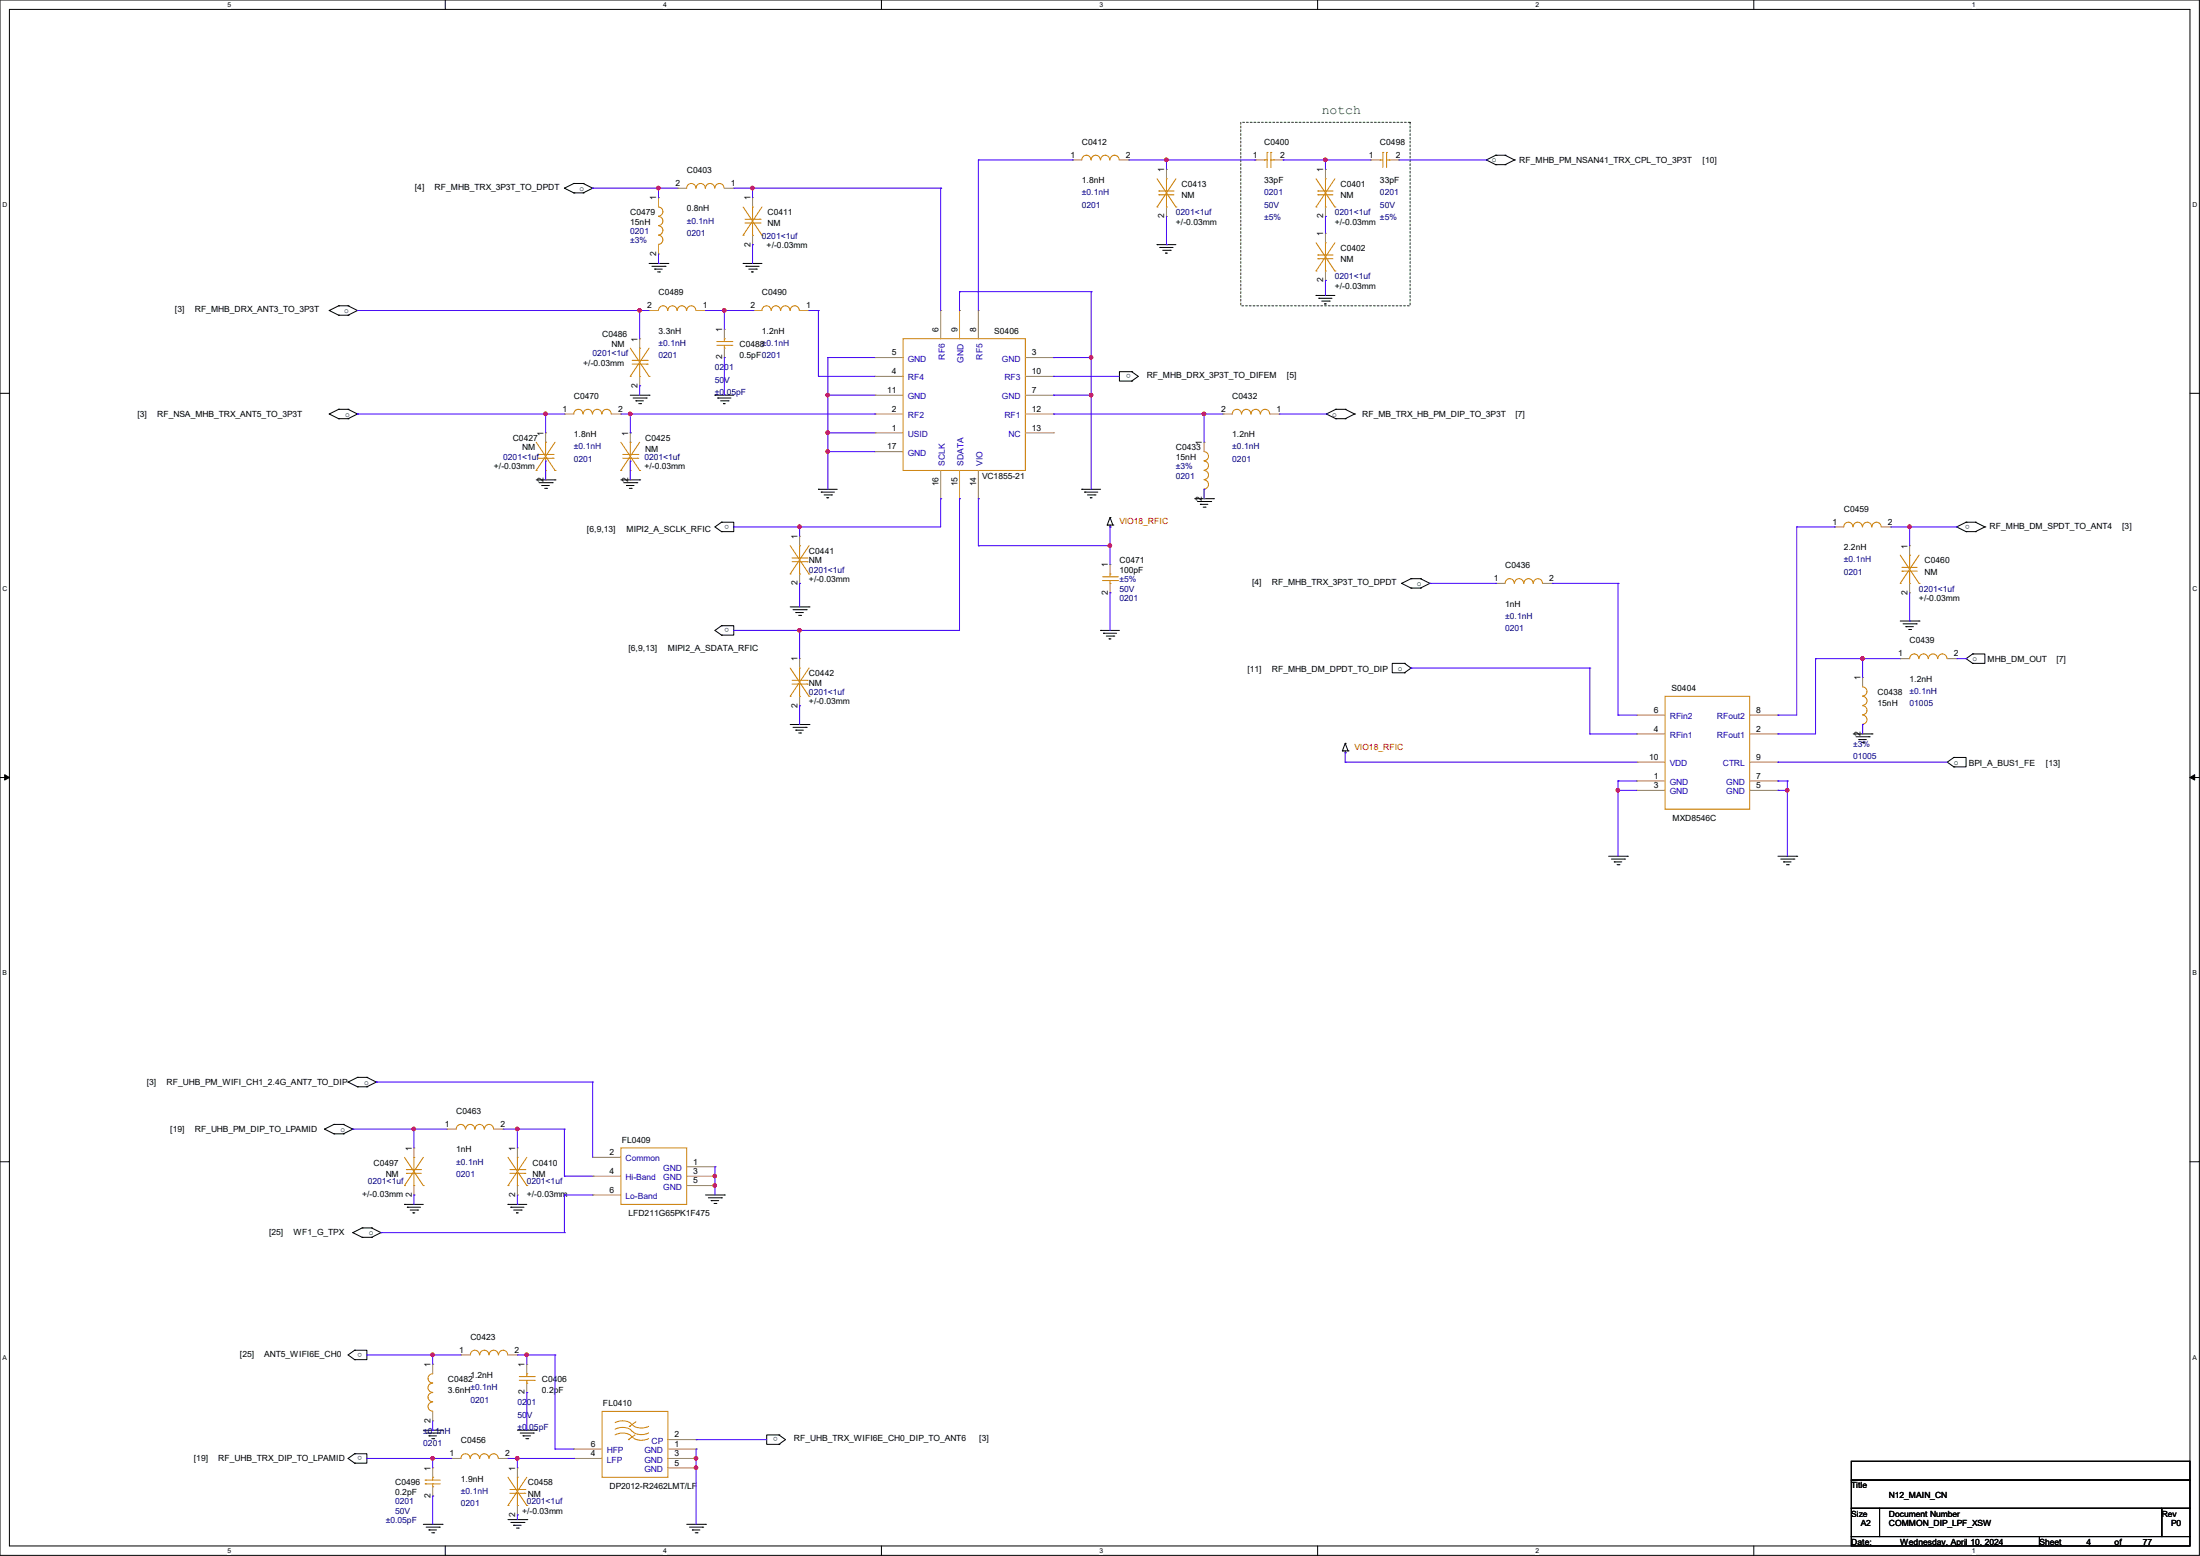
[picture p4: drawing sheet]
<svg xmlns="http://www.w3.org/2000/svg" width="297mm" height="210mm" viewBox="0 0 297 210" stroke-linecap="round" stroke-linejoin="round" font-family="sans-serif">
<path d="M0 0h296.9v209.9h-296.9zM1.3 1.3h294.4v207.4h-294.4z" fill="none" stroke="#000" stroke-width=".14"/>
<g fill="#fff">
<path d="M30.7 .1h.5v1h-.5z"/>
<path d="M30.7 208.8h.5v1h-.5z"/>
</g>
<path d="M60.1 0v1.3M60.1 208.7v1.2" fill="none" stroke="#000" stroke-width=".14"/>
<g fill="#fff">
<path d="M89.5 .1h.5v1h-.5z"/>
<path d="M89.5 208.8h.5v1h-.5z"/>
</g>
<path d="M119 0v1.3M119 208.7v1.2" fill="none" stroke="#000" stroke-width=".14"/>
<g fill="#fff">
<path d="M148.4 .1h.5v1h-.5z"/>
<path d="M148.4 208.8h.5v1h-.5z"/>
</g>
<path d="M177.9 0v1.3M177.9 208.7v1.2" fill="none" stroke="#000" stroke-width=".14"/>
<g fill="#fff">
<path d="M207.3 .1h.5v1h-.5z"/>
<path d="M207.3 208.8h.5v1h-.5z"/>
</g>
<path d="M236.8 0v1.3M236.8 208.7v1.2" fill="none" stroke="#000" stroke-width=".14"/>
<g fill="#fff">
<path d="M266.2 .1h.5v1h-.5z"/>
<path d="M266.2 208.8h.5v1h-.5z"/>
<path d="M.3 27.2h.7v1h-.7z"/>
<path d="M296 27.2h.6v1h-.6z"/>
<path d="M.3 79h.7v1h-.7z"/>
<path d="M296 79h.6v1h-.6z"/>
</g>
<path d="M0 53.1h1.3M295.7 53.1h1.2" fill="none" stroke="#000" stroke-width=".14"/>
<g fill="#fff">
<path d="M.3 130.9h.6v1h-.6z"/>
<path d="M296 130.9h.6v1h-.6z"/>
</g>
<path d="M0 104.9h1.3M295.7 104.9h1.2" fill="none" stroke="#000" stroke-width=".14"/>
<path d="M.6 104.6l.7 .3-.7 .4zM295.7 104.9l.6-.3v.7z" fill="#000" stroke="#000" stroke-width=".14"/>
<g fill="#fff">
<path d="M.3 182.7h.6v1h-.6z"/>
<path d="M296 182.7h.5v1h-.5z"/>
</g>
<g fill="none" stroke="#000" stroke-width=".14">
<path d="M76.2 25.4h.1M76.2 25.4l1.3 .6M77.5 24.8h.1M77.5 26h.1M77.5 24.8h1.2M77.5 24.8l-1.3 .6M77.5 26h1.2M78.7 24.8h.1M78.7 26h.1M78.7 24.8l1.3 .6M80 25.4h.1M80 25.4l-1.3 .6"/>
<path d="M87.6 35.6h2.6M88 35.9h1.8M88.4 36.3h.1M88.4 36.3h1M88.8 36.7h.2M89 36.7h.1M89.8 35.9h.1M90.2 35.6h.1M100.3 35.6h.1M100.3 35.6h2.6M100.7 35.9h.1M100.7 35.9h1.8"/>
<path d="M101.1 36.3h1M101.5 36.7h.1M101.5 36.7h.2M102.1 36.3h.1M156.2 33h.1M156.2 33h2.5M156.6 33.4h.1M156.6 33.4h1.8M157 33.8h1M157.4 34.2h.1M157.4 34.2h.2M158 33.8h.1"/>
<path d="M177.7 39.9h.1M177.7 39.9h2.5M200.7 21.6h.1M200.7 21.6l1.2 .6M201.9 21h.1M201.9 22.2h.1M201.9 21h1.3M201.9 21l-1.2 .6M201.9 22.2h1.3M203.2 21h.1M203.2 22.2h.1M203.2 21l1.3 .6"/>
<path d="M204.5 21.6h.1M204.5 21.6l-1.3 .6M44.4 55.9h.1M44.4 41.9h.1M44.4 55.9l1.3 .6M44.4 41.9l1.3 .6M45.7 55.2h.1M45.7 56.5h.1M45.7 41.3h.1M45.7 42.5h.1M45.7 55.2l-1.3 .7M45.7 55.2h1.3"/>
<path d="M45.7 56.5h1.3M45.7 41.3h1.3M45.7 41.3l-1.3 .6M45.7 42.5h1.3M47 55.2h.1M47 56.5h.1M47 41.3h.1M47 42.5h.1M47 55.2l1.3 .7M47 41.3l1.3 .6M48.3 55.9h.1M48.3 41.9h.1"/>
<path d="M48.3 55.9l-1.3 .6M48.3 41.9l-1.3 .6M85.1 53.3h2.5M85.5 53.7h1.7M85.9 54.1h.1M85.9 54.1h1M86.2 54.5h.3M86.5 54.5h.1M87.2 53.7h.1M87.6 53.3h.1M96.5 53.3h.1M96.5 53.3h2.6"/>
<path d="M96.9 53.7h.1M96.9 53.7h1.8M97.3 54.1h1M97.7 54.5h.1M97.7 54.5h.2M98.3 54.1h.1M152.8 51.4h.1M152.8 50.2h.1M152.8 50.2h-1.7v1.2h1.7M152.8 50.2l.9 .6-.9 .6M178.1 40.3h.1M178.1 40.3h1.7"/>
<path d="M178.4 40.6h1.1M178.8 41h.1M178.8 41h.3M179.1 55.9h.1M179.1 55.9l1.2 .6M179.5 40.6h.1M180.3 55.2h.1M180.3 56.5h.1M180.3 55.2h1.3M180.3 56.5h1.3M180.3 55.2l-1.2 .7M181.6 55.2h.1"/>
<path d="M181.6 56.5h.1M181.6 55.2l1.3 .7M182.9 55.9h.1M182.9 55.9l-1.3 .6M72.4 64.8h2.5M72.8 65.2h1.7M73.2 65.5h.1M73.2 65.5h1M73.5 65.9h.3M73.8 65.9h.1M74.5 65.2h.1M74.9 64.8h.1"/>
<path d="M83.8 64.8h2.6M84.2 65.2h1.8M84.6 65.5h.1M84.6 65.5h1M85 65.9h.2M85.2 65.9h.1M86 65.2h.1M86.4 64.8h.1M97.4 71.8h.1M97.4 70.5h.1M97.4 70.5h1.7v1.3h-1.7M97.4 70.5l-.9 .6 .9 .7"/>
<path d="M110.5 66h.1M110.5 66h2.5M110.9 66.4h.1M110.9 66.4h1.7M111.3 66.8h1M111.6 67.2h.1M111.6 67.2h.3M112.3 66.8h.1M146 66h.1M146 66h2.6M146.4 66.4h.1M146.4 66.4h1.8"/>
<path d="M146.8 66.8h1M147.2 67.2h.1M147.2 67.2h.2M147.8 66.8h.1M149.5 70.9h.1M149.5 70.9h.7M149.9 71.1h.1M149.9 69.8h.1M149.9 70.9v.2M149.9 69.8l-.4 1.1M149.9 69.8l.3 1.1M150.2 70.9h.1"/>
<path d="M161.3 67.3h2.5M161.7 67.7h1.7M162.1 68.1h.1M162.1 68.1h1M162.4 68.5h.3M162.7 68.5h.1M163.4 67.7h.1M163.8 67.3h.1M189.2 78.7h.1M189.2 78.7l1.3 .7M190.5 78.1h.1M190.5 79.4h.1"/>
<path d="M190.5 78.1h1.3M190.5 78.1l-1.3 .6M190.5 79.4h1.3M191.8 78.1h.1M191.8 79.4h.1M191.8 78.1l1.2 .6M193 78.7h.1M193 78.7l-1.2 .7M264.2 71.1h.1M264.2 71.1l1.2 .7M265.4 71.8h.1M265.4 70.5h.1"/>
<path d="M265.4 71.8h1.3M265.4 70.5h1.3M265.4 70.5l-1.2 .6M266.7 71.8h.1M266.7 70.5h.1M266.7 70.5l1.3 .6M268 71.1h.1M268 71.1l-1.3 .7M97.4 85.7h.1M97.4 84.5h.1M97.4 84.5h1.7v1.2h-1.7M97.4 84.5l-.9 .6 .9 .6"/>
<path d="M106.7 97.8h2.5M106.7 81.9h2.5M107.1 98.2h1.7M107.1 82.3h1.7M107.4 98.6h.1M107.4 82.7h.1M107.4 98.6h1.1M107.4 82.7h1.1M107.8 98.9h.3M107.8 83.1h.3M108.1 98.9h.1M108.1 83.1h.1"/>
<path d="M108.8 98.2h.1M108.8 82.3h.1M109.2 97.8h.1M109.2 81.9h.1M148.6 85.1h.1M148.6 85.1h2.5M149 85.5h.1M149 85.5h1.7M149.4 85.9h1M149.7 86.2h.1M149.7 86.2h.3M150.4 85.9h.1"/>
<path d="M189.6 89.5h.1M189.6 90.8h.1M189.6 89.5h-1.6v1.3h1.6M189.6 89.5l.9 .7-.9 .6M250.2 99.1h2.5M250.6 99.4h1.7M251 99.8h.1M251 99.8h1M252.3 99.4h.1M252.7 99.1h.1M256.5 83.8h2.6M256.9 84.2h1.8"/>
<path d="M257.3 84.6h.1M257.3 84.6h1M257.7 85h.2M257.9 85h.1M258.7 84.2h.1M259.1 83.8h.1M266.3 88.3h.1M266.3 89.5h.1M266.3 88.3h1.7v1.2h-1.7M266.3 88.3l-.9 .6 .9 .6M181.2 101.3h.1M181.2 101.3h.8"/>
<path d="M181.6 101.6h.1M181.6 100.3h.1M181.6 101.3v.3M181.6 100.3l-.4 1M181.6 100.3l.4 1M182 101.3h.1M217.2 115.6h2.5M217.6 116h1.7M217.9 116.3h.1M217.9 116.3h1M218.3 116.7h.3M218.6 116.7h.1"/>
<path d="M219.3 116h.1M219.7 115.6h.1M240 115.6h2.6M240.4 116h1.8M240.8 116.3h.1M240.8 116.3h1M241.2 116.7h.2M241.4 116.7h.1M242.2 116h.1M242.6 115.6h.1M251.3 100.2h.3M251.6 100.2h.1"/>
<path d="M263.8 102.2h.1M263.8 103.5h.1M263.8 102.2h1.6v1.3h-1.6M263.8 102.2l-.9 .7 .9 .6M0 156.8h1.3M43.8 152.4h.1M43.8 152.4l1.3 .6M45.1 151.8h.1M45.1 153h.1M45.1 151.8l-1.3 .6M45.1 151.8h1.3M45.1 153h1.3"/>
<path d="M46.4 151.8h.1M46.4 153h.1M46.4 151.8l1.2 .6M47 146h.1M47 146l1.3 .7M47.6 152.4h.1M47.6 152.4l-1.2 .6M48.3 145.4h.1M48.3 146.7h.1M48.3 145.4l-1.3 .6M48.3 145.4h1.2M48.3 146.7h1.2"/>
<path d="M49.5 145.4h.1M49.5 146.7h.1M49.5 145.4l1.3 .6M50.8 146h.1M50.8 146l-1.3 .7M295.7 156.8h1.2M47.6 166.4h.1M47.6 166.4l1.3 .6M48.9 165.7h.1M48.9 167h.1M48.9 165.7l-1.3 .7M48.9 165.7h1.3"/>
<path d="M48.9 167h1.3M50.2 165.7h.1M50.2 167h.1M50.2 165.7l1.2 .7M51.4 166.4h.1M51.4 166.4l-1.2 .6M54.6 162.6h.1M54.6 162.6h2.5M55 162.9h.1M55 162.9h1.8M55.4 163.3h1M55.8 163.7h.1"/>
<path d="M55.8 163.7h.2M56.4 163.3h.1M68.6 162.6h.1M68.6 162.6h2.5M69 162.9h.1M69 162.9h1.7M69.3 163.3h1.1M69.7 163.7h.1M69.7 163.7h.3M70.4 163.3h.1M95.2 161.3h2.6M95.6 161.7h1.8"/>
<path d="M96 162.1h.1M96 162.1h1M96.4 162.4h.2M96.6 162.4h.1M97.4 161.7h.1M97.8 161.3h.1M47.9 183.5h.1M47.9 182.2h.1M47.9 182.2h1.6v1.3h-1.6M47.9 197.5h.1M47.9 196.2h.1M47.9 196.2h1.6v1.3h-1.6"/>
<path d="M47.9 182.2l-.9 .7 .9 .6M47.9 196.2l-.9 .6 .9 .7M57.1 193h2.6M57.5 193.4h1.8M57.9 193.8h.1M57.9 193.8h1M58.3 194.2h.2M58.5 194.2h.1M59.3 193.4h.1M59.7 193h.1M69.8 193h2.6M70.2 193.4h1.8"/>
<path d="M70.6 193.8h.1M70.6 193.8h1M71 194.2h.2M71.2 194.2h.1M72 193.4h.1M72.4 193h.1M105.2 194.9h.1M105.2 193.7h.1M105.2 193.7h-1.7v1.2h1.7M105.2 193.7l.8 .6-.8 .6M249.9 197.2h45.8v2.6h-45.8zM249.9 199.8h45.8v3.8h-45.8z"/>
<path d="M57.1 205.7h2.6M57.5 206.1h1.8M57.9 206.5h.1M57.9 206.5h1M58.3 206.9h.2M58.5 206.9h.1M59.3 206.1h.1M59.7 205.7h.1M68.6 205.1h2.5M69 205.5h1.7M69.3 205.9h.1M69.3 205.9h1.1"/>
<path d="M69.7 206.2h.3M70 206.2h.1M70.7 205.5h.1M71.1 205.1h.1M92.7 205.7h2.5M93.1 206.1h1.8M93.5 206.5h.1M93.5 206.5h1M93.9 206.9h.2M94.1 206.9h.1M94.9 206.1h.1M95.2 205.7h.1"/>
<path d="M249.9 203.6h3.8v3.8h-3.8zM249.9 207.4h25.4v1.3h-25.4zM253.7 203.6h38.1v3.8h-38.1zM275.3 207.4h20.4v1.3h-20.4zM291.8 203.6h3.9v3.8h-3.9z"/>
</g>
<path d="M167.5 16.5h22.9v24.8h-22.9z" fill="none" stroke="#008000" stroke-width=".14" stroke-dasharray=".3 .3"/>
<g fill="none" stroke="#cc8006" stroke-width=".14">
<path d="M88.9 27.9a.61 .61 0 0 1 .6 .7 .61 .61 0 0 1-.6 .6M88.9 29.2a.61 .61 0 0 1 .6 .6 .61 .61 0 0 1-.6 .6M88.9 30.5a.61 .61 0 0 1 .6 .6 .61 .61 0 0 1-.6 .6M88.9 31.7a.61 .61 0 0 1 .6 .7 .61 .61 0 0 1-.6 .6M93.9 25.4a.61 .61 0 0 0-.6-.6 .61 .61 0 0 0-.6 .6M95.2 25.4a.61 .61 0 0 0-.6-.6 .61 .61 0 0 0-.6 .6M96.5 25.4a.61 .61 0 0 0-.6-.6 .61 .61 0 0 0-.7 .6M97.7 25.4a.61 .61 0 0 0-.6-.6 .61 .61 0 0 0-.6 .6M100.3 31.7h.1M100.3 27.9l2.6 3.8M100.6 29.6h2M100.6 30.1h2"/>
<path d="M101.6 27.9h.1M101.6 31.7h.1M101.6 27.9v1.7M101.6 30.1v1.6M102.6 29.6h.1M102.6 30.1h.1M102.9 31.7h.1M102.9 27.9l-2.6 3.8M147.3 21.6a.61 .61 0 0 0-.6-.6 .61 .61 0 0 0-.6 .6M148.5 21.6a.61 .61 0 0 0-.6-.6 .61 .61 0 0 0-.6 .6M149.8 21.6a.61 .61 0 0 0-.6-.6 .61 .61 0 0 0-.6 .6M151.1 21.6a.61 .61 0 0 0-.6-.6 .61 .61 0 0 0-.6 .6"/>
<path d="M156.2 27.9h.1M156.2 24.1l2.5 3.8M156.5 25.8h.1M156.5 26.3h.1M156.5 25.8h2M156.5 26.3h2M157.5 24.1h.1M157.5 27.9h.1M157.5 24.1v1.7M157.5 26.3v1.6M158.7 27.9h.1M158.7 24.1l-2.5 3.8"/>
<path d="M170.7 21.6h.1M170.7 21.6h.4M171.1 20.6h.1M171.1 20.6v2M171.6 20.6h.1M171.6 20.6v2M171.6 21.6h.4M172 21.6h.1M177.7 27.9h.1M177.7 36.6h.1M177.7 24.1l2.5 3.8M177.7 32.8l2.5 3.8"/>
<path d="M177.9 25.8h.1M177.9 26.3h.1M177.9 34.4h.1M177.9 34.9h.1M177.9 25.8h2.1M177.9 26.3h2.1M177.9 34.4h2.1M177.9 34.9h2.1M178.9 24.1h.1M178.9 27.9h.1M178.9 32.8h.1M178.9 36.6h.1"/>
<path d="M178.9 24.1v1.7M178.9 26.3v1.6M178.9 32.8v1.6M178.9 34.9v1.7M180.2 27.9h.1M180.2 36.6h.1M180.2 24.1l-2.5 3.8M180.2 32.8l-2.5 3.8M186.3 21.6h.1M186.3 21.6h.4M186.7 20.6h.1M186.7 20.6v2"/>
<path d="M187.2 20.6h.1M187.2 21.6h.4M187.2 20.6v2M187.6 21.6h.1M72.4 59.7l2.5 3.8M73.7 59.7h.1M73.7 59.7v1.6M74.9 59.7l-2.5 3.8M78.7 55.9a.61 .61 0 0 0-.6-.7 .61 .61 0 0 0-.6 .7M80 55.9a.61 .61 0 0 0-.6-.7 .61 .61 0 0 0-.7 .7M81.2 55.9a.61 .61 0 0 0-.6-.7 .61 .61 0 0 0-.6 .7M82.5 55.9a.61 .61 0 0 0-.6-.7 .61 .61 0 0 0-.6 .7"/>
<path d="M83.8 59.7l2.6 3.8M85.1 50.8h.1M85.1 59.7h.1M85.1 47l2.5 3.8M85.1 59.7v1.6M85.3 48.6h2.1M85.3 49.1h2.1M86.4 47h.1M86.4 50.8h.1M86.4 47v1.6M86.4 49.1v1.7M86.4 59.7l-2.6 3.8"/>
<path d="M87.4 48.6h.1M87.4 49.1h.1M87.6 50.8h.1M87.6 47l-2.5 3.8M90.1 41.9a.61 .61 0 0 0-.6-.6 .61 .61 0 0 0-.6 .6M91.4 41.9a.61 .61 0 0 0-.6-.6 .61 .61 0 0 0-.6 .6M92.7 41.9a.61 .61 0 0 0-.6-.6 .61 .61 0 0 0-.7 .6M93.9 41.9a.61 .61 0 0 0-.6-.6 .61 .61 0 0 0-.6 .6M96.8 46.1h2M96.8 46.6h2M97.8 45.7h.1M97.8 47h.1"/>
<path d="M97.8 45.7v.4M97.8 46.6v.4M98.8 46.1h.1M98.8 46.6h.1M104.1 41.9a.61 .61 0 0 0-.6-.6 .61 .61 0 0 0-.6 .6M105.4 41.9a.61 .61 0 0 0-.6-.6 .61 .61 0 0 0-.7 .6M106.6 41.9a.61 .61 0 0 0-.6-.6 .61 .61 0 0 0-.6 .6M107.9 41.9a.61 .61 0 0 0-.6-.6 .61 .61 0 0 0-.6 .6M121.9 45.7h16.5v17.8h-16.5zM167.6 55.9a.61 .61 0 0 0-.6-.7 .61 .61 0 0 0-.6 .7M168.9 55.9a.61 .61 0 0 0-.6-.7 .61 .61 0 0 0-.7 .7M170.1 55.9a.61 .61 0 0 0-.6-.7 .61 .61 0 0 0-.6 .7"/>
<path d="M171.4 55.9a.61 .61 0 0 0-.6-.7 .61 .61 0 0 0-.6 .7M72.4 63.5h.1M72.6 61.3h2.1M72.6 61.8h2.1M73.7 63.5h.1M73.7 61.8v1.7M74.7 61.3h.1M74.7 61.8h.1M74.9 63.5h.1M83.8 63.5h.1M84.1 61.3h2M84.1 61.8h2"/>
<path d="M85.1 63.5h.1M85.1 61.8v1.7M86.1 61.3h.1M86.1 61.8h.1M86.4 63.5h.1M106.7 77.5h.1M106.7 73.7l2.5 3.8M106.9 75.3h2.1M106.9 75.8h2.1M107.9 73.7h.1M107.9 77.5h.1M107.9 73.7v1.6"/>
<path d="M107.9 75.8v1.7M109 75.3h.1M109 75.8h.1M109.2 77.5h.1M109.2 73.7l-2.5 3.8M148.8 77.9h2.1M148.8 78.4h2.1M149.9 77.5h.1M149.9 78.7h.1M149.9 77.5v.4M149.9 78.4v.3M150.9 77.9h.1"/>
<path d="M150.9 78.4h.1M162.6 61a.61 .61 0 0 1 .6 .6 .61 .61 0 0 1-.6 .6M162.6 62.2a.61 .61 0 0 1 .6 .6 .61 .61 0 0 1-.6 .7M162.6 63.5a.61 .61 0 0 1 .6 .6 .61 .61 0 0 1-.6 .6M162.6 64.8a.61 .61 0 0 1 .6 .6 .61 .61 0 0 1-.6 .6M204.4 78.7a.61 .61 0 0 0-.6-.6 .61 .61 0 0 0-.6 .6M205.7 78.7a.61 .61 0 0 0-.6-.6 .61 .61 0 0 0-.6 .6M207 78.7a.61 .61 0 0 0-.6-.6 .61 .61 0 0 0-.7 .6M208.2 78.7a.61 .61 0 0 0-.6-.6 .61 .61 0 0 0-.6 .6M250.1 71.1a.61 .61 0 0 0-.6-.6 .61 .61 0 0 0-.6 .6M251.4 71.1a.61 .61 0 0 0-.6-.6 .61 .61 0 0 0-.6 .6M252.7 71.1a.61 .61 0 0 0-.6-.6 .61 .61 0 0 0-.6 .6"/>
<path d="M254 71.1a.61 .61 0 0 0-.7-.6 .61 .61 0 0 0-.6 .6M256.5 78.7h.1M256.5 74.9l2.6 3.8M256.8 76.6h.1M256.8 77.1h.1M256.8 76.6h2M256.8 77.1h2M257.8 74.9h.1M257.8 78.7h.1M257.8 74.9v1.7M257.8 77.1v1.6M259.1 78.7h.1"/>
<path d="M259.1 74.9l-2.6 3.8M106.7 94h.1M106.7 90.2l2.5 3.8M106.9 91.8h2.1M106.9 92.3h2.1M107.9 90.2h.1M107.9 94h.1M107.9 90.2v1.6M107.9 92.3v1.7M109 91.8h.1M109 92.3h.1M109.2 94h.1"/>
<path d="M109.2 90.2l-2.5 3.8M224.8 94h11.4v15.2h-11.4zM251.5 92.7a.61 .61 0 0 1 .6 .6 .61 .61 0 0 1-.6 .6M251.5 94a.61 .61 0 0 1 .6 .6 .61 .61 0 0 1-.6 .6M251.5 95.2a.61 .61 0 0 1 .6 .7 .61 .61 0 0 1-.6 .6M251.5 96.5a.61 .61 0 0 1 .6 .6 .61 .61 0 0 1-.6 .6M259 88.9a.61 .61 0 0 0-.6-.6 .61 .61 0 0 0-.6 .6M260.3 88.9a.61 .61 0 0 0-.6-.6 .61 .61 0 0 0-.6 .6M261.6 88.9a.61 .61 0 0 0-.6-.6 .61 .61 0 0 0-.6 .6M262.8 88.9a.61 .61 0 0 0-.6-.6 .61 .61 0 0 0-.6 .6M54.6 156.2l2.5 3.8M54.9 157.9h.1"/>
<path d="M54.9 158.4h.1M54.9 157.9h2M54.9 158.4h2M55.9 156.2h.1M55.9 156.2v1.7M55.9 158.4v1.6M57.1 156.2l-2.5 3.8M62.8 152.4a.61 .61 0 0 0-.6-.6 .61 .61 0 0 0-.6 .6M64.1 152.4a.61 .61 0 0 0-.6-.6 .61 .61 0 0 0-.6 .6M65.4 152.4a.61 .61 0 0 0-.7-.6 .61 .61 0 0 0-.6 .6M66.6 152.4a.61 .61 0 0 0-.6-.6 .61 .61 0 0 0-.6 .6M68.6 156.2l2.5 3.8"/>
<path d="M68.8 157.9h2.1M68.8 158.4h2.1M69.8 156.2h.1M69.8 156.2v1.7M69.8 158.4v1.6M70.9 157.9h.1M70.9 158.4h.1M71.1 156.2l-2.5 3.8M83.8 154.9h8.9v7.7h-8.9zM54.6 160h.1M55.9 160h.1M57.1 160h.1"/>
<path d="M68.6 160h.1M69.8 160h.1M71.1 160h.1M57.4 199.8h.1M57.4 199.8h2M58.4 199.4h.1M58.4 199.4v.4M58.4 185.4a.61 .61 0 0 0-.6 .6 .61 .61 0 0 0 .6 .6M58.4 186.7a.61 .61 0 0 0-.6 .6 .61 .61 0 0 0 .6 .6M58.4 188a.61 .61 0 0 0-.6 .6 .61 .61 0 0 0 .6 .6M58.4 189.2a.61 .61 0 0 0-.6 .6 .61 .61 0 0 0 .6 .7M63.5 196.8a.61 .61 0 0 0-.7-.6 .61 .61 0 0 0-.6 .6"/>
<path d="M64.7 182.9a.61 .61 0 0 0-.6-.7 .61 .61 0 0 0-.6 .7M64.7 196.8a.61 .61 0 0 0-.6-.6 .61 .61 0 0 0-.6 .6M66 182.9a.61 .61 0 0 0-.6-.7 .61 .61 0 0 0-.6 .7M66 196.8a.61 .61 0 0 0-.6-.6 .61 .61 0 0 0-.6 .6M67.3 182.9a.61 .61 0 0 0-.6-.7 .61 .61 0 0 0-.7 .7M67.3 196.8a.61 .61 0 0 0-.6-.6 .61 .61 0 0 0-.7 .6M68.5 182.9a.61 .61 0 0 0-.6-.7 .61 .61 0 0 0-.6 .7M68.6 199.4l2.5 3.8M69.8 199.4h.1M69.8 199.4v1.6M70.1 185.8h2M70.1 186.3h2"/>
<path d="M71.1 185.4h.1M71.1 186.7h.1M71.1 185.4v.4M71.1 186.3v.4M71.1 199.4l-2.5 3.8M72.1 185.8h.1M72.1 186.3h.1M81.3 190.5h8.9v8.9h-8.9zM83 193.7a1.88 1.88 0 0 1 2.3 .2M83 192.9a1.88 1.88 0 0 1 2.3 .3M83 192a1.88 1.88 0 0 1 2.3 .3M84.8 194.3h.1"/>
<path d="M85 192.5h.1M85.4 193.9a1.94 1.94 0 0 0 2.2 .3M85.4 192.3a1.94 1.94 0 0 0 2.2 .2M85.4 193.2a1.94 1.94 0 0 0 2.2 .2M85.7 193.7l-.9 .6M85.9 191.9l-.9 .6M57.4 200.3h.1M57.4 200.3h2M58.4 200.7h.1M58.4 200.3v.4M68.6 203.2h.1M68.8 201h2.1"/>
<path d="M68.8 201.5h2.1M69.8 203.2h.1M69.8 201.5v1.7M70.9 201h.1M70.9 201.5h.1M71.1 203.2h.1"/>
</g>
<g fill="none" stroke="#a84" stroke-width=".14">
<path d="M88.9 26.7h.1M88.9 34.3h.1M88.9 26.7v1.2M88.9 33v1.3M91.4 25.4h.1M91.4 25.4h1.3M97.8 25.4h1.3M99.1 25.4h.1M101.6 26.7h.1M101.6 33h.1M101.6 26.7v1.2M101.6 31.7v1.3"/>
<path d="M144.8 21.6h.1M144.8 21.6h1.2M151.1 21.6h1.3M152.4 21.6h.1M157.5 22.9h.1M157.5 29.2h.1M157.5 22.9v1.2M157.5 27.9v1.3M169.4 21.6h.1M169.4 21.6h1.3M172 21.6h1.2M173.2 21.6h.1"/>
<path d="M178.9 22.9h.1M178.9 29.2h.1M178.9 31.5h.1M178.9 37.8h.1M178.9 22.9v1.2M178.9 27.9v1.3M178.9 31.5v1.3M178.9 36.6v1.2M185 21.6h.1M185 21.6h1.3M187.6 21.6h1.2M188.8 21.6h.1"/>
<path d="M73.7 58.4h.1M73.7 58.4v1.3M76.2 55.9h.1M76.2 55.9h1.3M82.5 55.9h1.3M83.8 55.9h.1M85.1 58.4h.1M85.1 58.4v1.3M86.4 45.7h.1M86.4 52.1h.1M86.4 45.7v1.3M86.4 50.8v1.3"/>
<path d="M87.6 41.9h.1M87.6 41.9h1.3M94 41.9h1.2M95.2 41.9h.1M97.8 44.4h.1M97.8 48.3h.1M97.8 44.4v1.3M97.8 47v1.3M101.6 41.9h.1M101.6 41.9h1.3M107.9 41.9h1.3M109.2 41.9h.1"/>
<path d="M118.1 48.3h.1M118.1 53.3h.1M118.1 58.4h.1M118.1 55.9h.1M118.1 50.8h.1M118.1 55.9h3.8M118.1 53.3h3.8M118.1 50.8h3.8M118.1 48.3h3.8M118.1 58.4h3.8M127 41.9h.1M127 41.9v3.8"/>
<path d="M129.5 41.9h.1M129.5 41.9v3.8M132.1 41.9h.1M132.1 41.9v3.8M138.4 55.9h3.8M138.4 53.3h3.8M138.4 50.8h3.8M138.4 48.3h3.8M138.4 58.4h3.8M142.2 53.3h.1M142.2 50.8h.1M142.2 55.9h.1"/>
<path d="M142.2 48.3h.1M142.2 58.4h.1M162.6 59.7h.1M162.6 59.7v1.3M165.1 55.9h.1M165.1 55.9h1.3M171.4 55.9h1.3M172.7 55.9h.1M73.7 64.8h.1M73.7 63.5v1.3M85.1 64.8h.1M85.1 63.5v1.3"/>
<path d="M107.9 72.4h.1M107.9 78.7h.1M107.9 72.4v1.3M107.9 77.5v1.2M118.1 61h.1M118.1 61h3.8M127 67.3h.1M127 63.5v3.8M129.5 67.3h.1M129.5 63.5v3.8M132.1 67.3h.1M132.1 63.5v3.8"/>
<path d="M149.9 76.2h.1M149.9 76.2v1.3M149.9 78.7v1.3M162.6 67.3h.1M162.6 66v1.3M201.9 78.7h.1M201.9 78.7h1.3M208.3 78.7h1.2M209.5 78.7h.1M247.6 71.1h.1M247.6 71.1h1.3M254 71.1h1.3"/>
<path d="M255.3 71.1h.1M257.8 73.7h.1M257.8 73.7v1.2M257.8 78.7v1.3M107.9 88.9h.1M107.9 95.2h.1M107.9 88.9v1.3M107.9 94v1.2M149.9 80h.1M221 99.1h.1M221 96.5h.1M221 99.1h3.8"/>
<path d="M221 96.5h3.8M236.2 99.1h3.8M236.2 96.5h3.8M240 99.1h.1M240 96.5h.1M251.5 91.4h.1M251.5 99.1h.1M251.5 91.4v1.3M251.5 97.8v1.3M256.5 88.9h.1M256.5 88.9h1.3M257.8 80h.1"/>
<path d="M262.9 88.9h1.3M264.2 88.9h.1M221 105.4h.1M221 106.7h.1M221 102.9h.1M221 105.4h3.8M221 106.7h3.8M221 102.9h3.8M236.2 105.4h3.8M236.2 106.7h3.8M236.2 102.9h3.8M240 106.7h.1"/>
<path d="M240 105.4h.1M240 102.9h.1M55.9 154.9h.1M55.9 154.9v1.3M60.3 152.4h.1M60.3 152.4h1.3M66.7 152.4h1.2M67.9 152.4h.1M69.8 154.9h.1M69.8 154.9v1.3M80 156.2h.1M80 158.7h.1"/>
<path d="M80 156.2h3.8M80 158.7h3.8M92.7 157.5h3.8M92.7 158.7h3.8M96.5 157.5h.1M96.5 158.7h.1M55.9 161.3h.1M55.9 160v1.3M69.8 161.3h.1M69.8 160v1.3M80 161.3h.1M80 161.3h3.8"/>
<path d="M92.7 160h3.8M96.5 160h.1M58.4 198.1h.1M58.4 184.1h.1M58.4 191.8h.1M58.4 184.1v1.3M58.4 190.5v1.3M58.4 198.1v1.3M61 196.8h.1M61 196.8h1.2M62.2 182.9h.1M62.2 182.9h1.3"/>
<path d="M67.3 196.8h1.3M68.6 196.8h.1M68.6 182.9h1.2M69.8 182.9h.1M69.8 198.1h.1M69.8 198.1v1.3M71.1 184.1h.1M71.1 188h.1M71.1 184.1v1.3M71.1 186.7v1.3M77.5 195.6h.1M77.5 196.8h.1"/>
<path d="M77.5 196.8h3.8M77.5 195.6h3.8M90.2 196.8h3.8M90.2 195.6h3.8M90.2 194.3h3.8M90.2 198.1h3.8M94 194.3h.1M94 195.6h.1M94 198.1h.1M94 196.8h.1M58.4 201.9h.1M58.4 200.7v1.2"/>
<path d="M69.8 204.5h.1M69.8 203.2v1.3"/>
</g>
<g fill="none" stroke="#4200ff" stroke-width=".14">
<path d="M80 25.4h.1M80 25.4h11.4M88.9 25.4h.1M88.9 35.6h.1M88.9 25.4v1.3M88.9 34.3v1.3M99.1 25.4h27.9M101.6 33h.1M101.6 25.4h.1M101.6 25.4v1.3M101.6 33v2.6M127 25.4h.1"/>
<path d="M127 25.4v16.5M129.5 39.4h.1M129.5 39.4v2.5M129.5 39.4h17.8M132.1 21.6h.1M132.1 21.6v20.3M132.1 21.6h12.7M144.8 21.6h.1M147.3 39.4h.1M147.3 39.4v26.6M152.4 21.6h17M157.5 21.6h.1"/>
<path d="M157.5 33h.1M157.5 21.6v1.3M157.5 29.2v3.8M169.4 21.6h.1M173.2 21.6h.1M173.2 21.6h11.8M178.9 21.6h.1M178.9 29.2h.1M178.9 37.8h.1M178.9 21.6v1.3M178.9 29.2v2.3M178.9 37.8v2.1"/>
<path d="M188.8 21.6h11.9M200.7 21.6h.1M48.3 55.9h.1M48.3 41.9h.1M48.3 55.9h27.9M48.3 41.9h39.3M73.7 55.9h.1M73.7 55.9v2.5M83.8 55.9h34.3M85.1 55.9h.1M85.1 58.4h.1M85.1 55.9v2.5"/>
<path d="M86.4 41.9h.1M86.4 52.1h.1M86.4 41.9v3.8M86.4 52.1v1.2M95.2 41.9h6.4M97.8 48.3h.1M97.8 41.9h.1M97.8 41.9v2.5M97.8 48.3v5M101.6 41.9h.1M109.2 41.9h.1M109.2 41.9h1.3"/>
<path d="M110.5 41.9h.1M110.5 50.8h.1M110.5 50.8h7.6M110.5 41.9v8.9M111.8 58.4h.1M111.8 53.3h.1M111.8 48.3h.1M111.8 48.3v17.7M111.8 58.4h6.3M111.8 53.3h6.3M111.8 48.3h6.3M118.1 55.9h.1"/>
<path d="M142.2 55.9h.1M142.2 50.8h.1M142.2 53.3h.1M142.2 48.3h.1M142.2 55.9h22.9M142.2 50.8h8.9M142.2 53.3h5.1M142.2 48.3h5.1M147.3 53.3h.1M147.3 48.3h.1M162.6 55.9h.1M162.6 55.9v3.8"/>
<path d="M172.7 55.9h6.4M179.1 55.9h.1M73.7 62.2h.1M73.7 62.2v2.6M85.1 62.2h.1M85.1 62.2v2.6M99.1 71.1h.1M107.9 71.1h.1M107.9 78.7h.1M107.9 71.1v1.3M107.9 78.7v3.2M111.8 61h.1"/>
<path d="M111.8 61h6.3M127 67.3h.1M127 67.3v3.8h-27.9M129.5 67.3h.1M129.5 67.3v17.8h-30.4M132.1 73.7h.1M132.1 67.3h.1M132.1 73.7h17.8M132.1 67.3v6.4M149.9 71.1h.1M149.9 73.7h.1M149.9 71.1v5.1"/>
<path d="M162.6 66h.1M162.6 66v1.3M193 78.7h8.9M201.9 78.7h.1M209.5 78.7h8.9M218.4 78.7h.1M218.4 78.7v17.8M242.6 71.1h.1M242.6 71.1h5M242.6 71.1v25.4h-2.6M247.6 71.1h.1M255.3 71.1h8.9"/>
<path d="M257.8 71.1h.1M257.8 71.1v2.6M264.2 71.1h.1M99.1 85.1h.1M107.9 85.1h.1M107.9 95.2h.1M107.9 85.1v3.8M107.9 95.2v2.6M149.9 80h.1M149.9 80v5.1M190.5 90.2h.1M190.5 90.2h24.1"/>
<path d="M214.6 90.2h.1M214.6 99.1h.1M214.6 99.1h6.4M214.6 90.2v8.9M218.4 96.5h.1M218.4 96.5h2.6M240 99.1h.1M240 96.5h.1M245.1 88.9h.1M245.1 88.9v10.2h-5.1M245.1 88.9h11.4M251.5 88.9h.1"/>
<path d="M251.5 97.8h.1M251.5 88.9v2.5M251.5 97.8v1.3M257.8 83.8h.1M257.8 80v3.8M264.2 88.9h1.2M265.4 88.9h.1M181.6 101.6h.1M181.6 102.9h.1M181.6 102.9h39.4M181.6 101.6v1.3M218.4 105.4h.1"/>
<path d="M218.4 106.7h.1M218.4 105.4h2.6M218.4 106.7h2.6M218.4 105.4v10.2M240 102.9h.1M240 105.4h.1M240 106.7h.1M240 102.9h22.9M240 105.4h1.3M240 106.7h1.3M241.3 105.4h.1M241.3 106.7h.1"/>
<path d="M241.3 105.4v10.2M47.6 152.4h.1M47.6 152.4h12.7M50.8 146h.1M50.8 146h29.2M55.9 152.4h.1M55.9 152.4v2.5M67.9 152.4h8.3M69.8 152.4h.1M69.8 152.4v2.5M76.2 152.4h.1M76.2 158.7h.1"/>
<path d="M76.2 152.4v6.3M76.2 158.7h3.8M80 146h.1M80 146v10.2M96.5 157.5h.1M96.5 158.7h.1M96.5 157.5v3.8M51.4 166.4h24.8M55.9 161.3h.1M55.9 161.3v1.3M69.8 162.6h.1M69.8 161.3v1.3"/>
<path d="M76.2 166.4h.1M76.2 161.3h.1M76.2 161.3v5.1M76.2 161.3h3.8M96.5 160h.1M49.5 182.9h.1M49.5 196.8h.1M49.5 182.9h12.7M49.5 196.8h11.5M58.4 182.9h.1M58.4 196.8h.1M58.4 193h.1"/>
<path d="M58.4 182.9v1.2M58.4 191.8v1.2M58.4 196.8v1.3M68.6 196.8h.1M68.6 196.8h8.9M69.8 196.8h.1M69.8 196.8v1.3M69.8 182.9h5.1M71.1 182.9h.1M71.1 188h.1M71.1 182.9v1.2M71.1 188v5"/>
<path d="M74.9 182.9h.1M74.9 195.6h.1M74.9 182.9v12.7M74.9 195.6h2.6M77.5 196.8h.1M94 194.3h.1M94 195.6h.1M94 196.8h.1M94 198.1h.1M94 194.3h9.5M94 195.6v10.1M58.4 201.9h.1"/>
<path d="M58.4 201.9v3.8M69.8 204.5h.1M69.8 204.5v.6"/>
</g>
<g fill="#f00" stroke="#f00" stroke-width=".14">
<circle cx="55.9" cy="152.4" r=".23"/>
<circle cx="69.8" cy="152.4" r=".23"/>
<circle cx="58.4" cy="182.9" r=".23"/>
<circle cx="58.4" cy="196.8" r=".23"/>
<circle cx="94" cy="198.1" r=".23"/>
<circle cx="94" cy="196.8" r=".23"/>
<circle cx="96.5" cy="158.7" r=".23"/>
<circle cx="96.5" cy="160" r=".23"/>
<circle cx="162.5" cy="55.9" r=".23"/>
<circle cx="149.8" cy="73.6" r=".23"/>
<circle cx="178.9" cy="21.6" r=".23"/>
<circle cx="111.7" cy="60.9" r=".23"/>
<circle cx="111.7" cy="58.4" r=".23"/>
<circle cx="111.7" cy="53.3" r=".23"/>
<circle cx="107.9" cy="71.1" r=".23"/>
<circle cx="107.9" cy="85.1" r=".23"/>
<circle cx="73.6" cy="55.9" r=".23"/>
<circle cx="86.3" cy="41.9" r=".23"/>
<circle cx="88.9" cy="25.4" r=".23"/>
<circle cx="147.3" cy="53.3" r=".23"/>
<circle cx="147.3" cy="48.2" r=".23"/>
<circle cx="241.3" cy="106.7" r=".23"/>
<circle cx="218.4" cy="106.7" r=".23"/>
<circle cx="251.4" cy="88.9" r=".23"/>
<circle cx="257.8" cy="71.1" r=".23"/>
<circle cx="157.5" cy="21.6" r=".23"/>
<circle cx="85.1" cy="55.9" r=".23"/>
<circle cx="97.8" cy="41.9" r=".23"/>
<circle cx="69.8" cy="196.8" r=".23"/>
<circle cx="101.6" cy="25.4" r=".23"/>
<circle cx="71.1" cy="182.9" r=".23"/>
</g>
<text font-size="1.8" fill="#008000" x="178.4" y="15.4">notch</text>
<g font-size="1.1">
<text x="92.7" y="23.3">C0403</text>
<text x="144.5" y="21.3">1</text>
<text x="146" y="19.5">C0412</text>
<text x="152" y="21.3">2</text>
<text x="157.2" y="23.2" transform="rotate(-90 157.2 23.2)">1</text>
<text x="169.2" y="21.3">1</text>
<text x="170.7" y="19.5">C0400</text>
<text x="172.8" y="21.3">2</text>
<text x="178.7" y="23.2" transform="rotate(-90 178.7 23.2)">1</text>
<text x="184.8" y="21.3">1</text>
<text x="186.3" y="19.5">C0498</text>
<text x="188.5" y="21.3">2</text>
<text x="201.4" y="21.9">o</text>
<text x="205.1" y="22.1">RF_MHB_PM_NSAN41_TRX_CPL_TO_3P3T</text>
<text x="229.9" y="22.1">[10]</text>
<text x="56" y="25.6">[4]</text>
<text x="58.7" y="25.6">RF_MHB_TRX_3P3T_TO_DPDT</text>
<text x="78.2" y="25.7">o</text>
<text x="85.1" y="29">C0479</text>
<text x="88.6" y="27.1" transform="rotate(-90 88.6 27.1)">1</text>
<text x="91.2" y="25.1">2</text>
<text x="92.7" y="28.5">0.8nH</text>
<text x="98.7" y="25.1">1</text>
<text x="101.3" y="27.1" transform="rotate(-90 101.3 27.1)">1</text>
<text x="103.6" y="29">C0411</text>
<text x="146" y="24.7">1.8nH</text>
<text x="157.2" y="29.5" transform="rotate(-90 157.2 29.5)">2</text>
<text x="159.5" y="25.2">C0413</text>
<text x="159.5" y="26.8">NM</text>
<text x="170.7" y="24.7">33pF</text>
<text x="178.7" y="29.5" transform="rotate(-90 178.7 29.5)">2</text>
<text x="181" y="25.2">C0401</text>
<text x="181" y="26.8">NM</text>
<text x="186.3" y="24.7">33pF</text>
<text x="85.1" y="30.3">15nH</text>
<text x="88.6" y="34.5" transform="rotate(-90 88.6 34.5)">2</text>
<text x="101.3" y="33.3" transform="rotate(-90 101.3 33.3)">2</text>
<text x="103.5" y="33.5">+/-0.03mm</text>
<text x="103.6" y="30.6">NM</text>
<text x="158.7" y="30.3">+/-0.03mm</text>
<text x="178.7" y="31.9" transform="rotate(-90 178.7 31.9)">1</text>
<text x="180.2" y="30.3">+/-0.03mm</text>
<text x="181" y="33.9">C0402</text>
<text x="181" y="35.4">NM</text>
<text x="87.4" y="41.6">2</text>
<text x="88.9" y="39.8">C0489</text>
<text x="94.9" y="41.6">1</text>
<text x="101.3" y="41.6">2</text>
<text x="102.9" y="39.8">C0490</text>
<text x="108.8" y="41.6">1</text>
<text x="178.7" y="38.1" transform="rotate(-90 178.7 38.1)">2</text>
<text x="180.2" y="38.9">+/-0.03mm</text>
<text x="23.6" y="42.1">[3]</text>
<text x="26.3" y="42.1">RF_MHB_DRX_ANT3_TO_3P3T</text>
<text x="46.5" y="42.2">o</text>
<text x="81.3" y="45.6">C0486</text>
<text x="82.5" y="46.8">NM</text>
<text x="86.1" y="46.1" transform="rotate(-90 86.1 46.1)">1</text>
<text x="88.9" y="45">3.3nH</text>
<text x="97.5" y="44.8" transform="rotate(-90 97.5 44.8)">1</text>
<text x="99.8" y="46.8">C0488±0.1nH</text>
<text x="102.9" y="45">1.2nH</text>
<text x="120.4" y="48">5</text>
<text x="126.7" y="44.8" transform="rotate(-90 126.7 44.8)">6</text>
<text x="129.2" y="44.8" transform="rotate(-90 129.2 44.8)">9</text>
<text x="131.8" y="44.8" transform="rotate(-90 131.8 44.8)">8</text>
<text x="134.2" y="45">S0406</text>
<text x="139.3" y="48">3</text>
<text x="77.5" y="53.8">C0470</text>
<text x="78.7" y="49.4">+/-0.03mm</text>
<text x="86.1" y="52.3" transform="rotate(-90 86.1 52.3)">2</text>
<text x="97.5" y="48.5" transform="rotate(-90 97.5 48.5)">2</text>
<text x="99.8" y="48.3">0.5pF0201</text>
<text x="119.8" y="53">11</text>
<text x="120.4" y="50.5">4</text>
<text x="139.3" y="53">7</text>
<text x="139.3" y="50.5">10</text>
<text x="152.7" y="50.5" transform="rotate(-180 152.7 50.5)">o</text>
<text x="154.8" y="51">RF_MHB_DRX_3P3T_TO_DIFEM</text>
<text x="166.4" y="53.8">C0432</text>
<text x="173.7" y="51">[5]</text>
<text x="18.5" y="56.3">[3]</text>
<text x="21.2" y="56.3">RF_NSA_MHB_TRX_ANT5_TO_3P3T</text>
<text x="46.6" y="56.2">o</text>
<text x="69.2" y="59.5">C0427</text>
<text x="73.4" y="58.8" transform="rotate(-90 73.4 58.8)">1</text>
<text x="75.9" y="55.6">1</text>
<text x="77.5" y="59">1.8nH</text>
<text x="83.4" y="55.6">2</text>
<text x="84.8" y="58.8" transform="rotate(-90 84.8 58.8)">1</text>
<text x="87.1" y="59.5">C0425</text>
<text x="120.4" y="58.1">1</text>
<text x="120.4" y="55.6">2</text>
<text x="139.3" y="55.6">12</text>
<text x="139.3" y="58.1">13</text>
<text x="164.8" y="55.6">2</text>
<text x="166.4" y="59">1.2nH</text>
<text x="172.3" y="55.6">1</text>
<text x="179.8" y="56.2">o</text>
<text x="183.9" y="56.3">RF_MB_TRX_HB_PM_DIP_TO_3P3T</text>
<text x="204.6" y="56.3">[7]</text>
<text x="66.7" y="63.3">+/-0.03mm</text>
<text x="70.5" y="60.8">NM</text>
<text x="73.4" y="65" transform="rotate(-90 73.4 65)">2</text>
<text x="84.8" y="65" transform="rotate(-90 84.8 65)">2</text>
<text x="87" y="63.3">+/-0.03mm</text>
<text x="87.1" y="61">NM</text>
<text x="119.8" y="60.7">17</text>
<text x="126.7" y="65.7" transform="rotate(-90 126.7 65.7)">16</text>
<text x="129.2" y="65.7" transform="rotate(-90 129.2 65.7)">15</text>
<text x="131.8" y="65.7" transform="rotate(-90 131.8 65.7)">14</text>
<text x="132.6" y="64.6">VC1855-21</text>
<text x="158.7" y="60.8">C0433</text>
<text x="158.7" y="62.1">15nH</text>
<text x="162.3" y="60.1" transform="rotate(-90 162.3 60.1)">1</text>
<text x="79.2" y="71.8">[6,9,13]</text>
<text x="84.6" y="71.8">MIPI2_A_SCLK_RFIC</text>
<text x="98.4" y="70.8" transform="rotate(-180 98.4 70.8)">o</text>
<text x="162.3" y="67.6" transform="rotate(-90 162.3 67.6)">2</text>
<text x="247.4" y="70.8">1</text>
<text x="248.9" y="69">C0459</text>
<text x="254.9" y="70.8">2</text>
<text x="265.9" y="70.8" transform="rotate(-180 265.9 70.8)">o</text>
<text x="268.6" y="71.3">RF_MHB_DM_SPDT_TO_ANT4</text>
<text x="286.5" y="71.3">[3]</text>
<text x="107.7" y="72.8" transform="rotate(-90 107.7 72.8)">1</text>
<text x="109.2" y="74.8">C0441</text>
<text x="109.2" y="76">NM</text>
<text x="149.6" y="76.6" transform="rotate(-90 149.6 76.6)">1</text>
<text x="151.1" y="76">C0471</text>
<text x="151.1" y="77.3">100pF</text>
<text x="203.2" y="76.7">C0436</text>
<text x="248.9" y="74.3">2.2nH</text>
<text x="257.5" y="74" transform="rotate(-90 257.5 74)">1</text>
<text x="259.8" y="76">C0460</text>
<text x="259.8" y="77.6">NM</text>
<text x="107.7" y="79" transform="rotate(-90 107.7 79)">2</text>
<text x="109.2" y="78.6">+/-0.03mm</text>
<text x="149.6" y="80.3" transform="rotate(-90 149.6 80.3)">2</text>
<text x="169" y="79">[4]</text>
<text x="171.7" y="79">RF_MHB_TRX_3P3T_TO_DPDT</text>
<text x="191.3" y="79.1">o</text>
<text x="201.7" y="78.4">1</text>
<text x="203.2" y="81.9">1nH</text>
<text x="209.2" y="78.4">2</text>
<text x="257.5" y="80.3" transform="rotate(-90 257.5 80.3)">2</text>
<text x="259.1" y="81.1">+/-0.03mm</text>
<text x="84.8" y="87.8">[6,9,13]</text>
<text x="90.2" y="87.8">MIPI2_A_SDATA_RFIC</text>
<text x="98.4" y="84.8" transform="rotate(-180 98.4 84.8)">o</text>
<text x="107.7" y="89.3" transform="rotate(-90 107.7 89.3)">1</text>
<text x="256.3" y="88.6">1</text>
<text x="257.8" y="86.8">C0439</text>
<text x="263.8" y="88.6">2</text>
<text x="266.3" y="89.2">o</text>
<text x="268.3" y="89.4">MHB_DM_OUT</text>
<text x="277.6" y="89.4">[7]</text>
<text x="107.7" y="95.5" transform="rotate(-90 107.7 95.5)">2</text>
<text x="109.2" y="91.3">C0442</text>
<text x="109.2" y="92.5">NM</text>
<text x="109.2" y="95.1">+/-0.03mm</text>
<text x="168.4" y="90.6">[11]</text>
<text x="171.7" y="90.6">RF_MHB_DM_DPDT_TO_DIP</text>
<text x="188.7" y="90.5">o</text>
<text x="225.7" y="93.3">S0404</text>
<text x="251.2" y="91.8" transform="rotate(-90 251.2 91.8)">1</text>
<text x="253.5" y="93.8">C0438</text>
<text x="253.5" y="95.3">15nH</text>
<text x="257.8" y="92">1.2nH</text>
<text x="223.3" y="98.8">4</text>
<text x="223.3" y="96.2">6</text>
<text x="237.1" y="98.8">2</text>
<text x="237.1" y="96.2">8</text>
<text x="251.2" y="99.3" transform="rotate(-90 251.2 99.3)">2</text>
<text x="222.6" y="102.6">10</text>
<text x="223.3" y="105.1">1</text>
<text x="223.3" y="106.4">3</text>
<text x="237.1" y="106.4">5</text>
<text x="237.1" y="105.1">7</text>
<text x="237.1" y="102.6">9</text>
<text x="263.8" y="103.2">o</text>
<text x="265.8" y="103.3">BPI_A_BUS1_FE</text>
<text x="276.2" y="103.3">[13]</text>
<text x="225.8" y="110.8">MXD8546C</text>
<text x="19.8" y="146.4">[3]</text>
<text x="22.5" y="146.4">RF_UHB_PM_WIFI_CH1_2.4G_ANT7_TO_DIP</text>
<text x="49.1" y="146.4">o</text>
<text x="23" y="152.7">[19]</text>
<text x="26.3" y="152.7">RF_UHB_PM_DIP_TO_LPAMID</text>
<text x="46" y="152.7">o</text>
<text x="55.6" y="155.3" transform="rotate(-90 55.6 155.3)">1</text>
<text x="60.1" y="152.1">1</text>
<text x="61.6" y="150.3">C0463</text>
<text x="61.6" y="155.5">1nH</text>
<text x="67.6" y="152.1">2</text>
<text x="69.6" y="155.3" transform="rotate(-90 69.6 155.3)">1</text>
<text x="82.3" y="155.9">2</text>
<text x="83.9" y="154.3">FL0409</text>
<text x="48.9" y="161.5">+/-0.03mm</text>
<text x="50.4" y="157.3">C0497</text>
<text x="52.1" y="158.8">NM</text>
<text x="55.6" y="161.5" transform="rotate(-90 55.6 161.5)">2</text>
<text x="69.6" y="161.5" transform="rotate(-90 69.6 161.5)">2</text>
<text x="71.1" y="161.5">+/-0.03mm</text>
<text x="71.9" y="157.3">C0410</text>
<text x="71.9" y="158.8">NM</text>
<text x="82.3" y="158.5">4</text>
<text x="82.3" y="161">6</text>
<text x="93.6" y="157.2">1</text>
<text x="93.6" y="158.5">3</text>
<text x="93.6" y="159.7">5</text>
<text x="36.3" y="166.7">[25]</text>
<text x="39.6" y="166.7">WF1_G_TPX</text>
<text x="49.8" y="166.7">o</text>
<text x="84.8" y="164.2">LFD211G65PK1F475</text>
<text x="32.4" y="183.1">[25]</text>
<text x="35.7" y="183.1">ANT5_WIFI6E_CH0</text>
<text x="48.9" y="182.6" transform="rotate(-180 48.9 182.6)">o</text>
<text x="58.1" y="184.5" transform="rotate(-90 58.1 184.5)">1</text>
<text x="62" y="182.6">1</text>
<text x="63.5" y="180.8">C0423</text>
<text x="69.5" y="182.6">2</text>
<text x="70.8" y="184.5" transform="rotate(-90 70.8 184.5)">1</text>
<text x="60.5" y="186.5">C0482</text>
<text x="60.5" y="188.1">3.6nH</text>
<text x="63.5" y="186">1.2nH</text>
<text x="70.8" y="188.2" transform="rotate(-90 70.8 188.2)">2</text>
<text x="73.2" y="186.5">C0406</text>
<text x="73.2" y="188.1">0.2pF</text>
<text x="81.4" y="189.8">FL0410</text>
<text x="26.2" y="197.2">[19]</text>
<text x="29.5" y="197.2">RF_UHB_TRX_DIP_TO_LPAMID</text>
<text x="48.9" y="196.6" transform="rotate(-180 48.9 196.6)">o</text>
<text x="58.1" y="192" transform="rotate(-90 58.1 192)">2</text>
<text x="60.7" y="196.6">1</text>
<text x="62.2" y="194.8">C0456</text>
<text x="68.2" y="196.6">2</text>
<text x="79.8" y="195.3">6</text>
<text x="79.8" y="196.6">4</text>
<text x="91.1" y="194">2</text>
<text x="91.1" y="195.3">1</text>
<text x="91.1" y="197.8">5</text>
<text x="91.1" y="196.6">3</text>
<text x="105" y="194" transform="rotate(-180 105 194)">o</text>
<text x="107.2" y="194.5">RF_UHB_TRX_WIFI6E_CH0_DIP_TO_ANT6</text>
<text x="132.2" y="194.5">[3]</text>
<text x="53.3" y="200.5">C0496</text>
<text x="53.3" y="201.8">0.2pF</text>
<text x="58.1" y="202.2" transform="rotate(-90 58.1 202.2)">2</text>
<text x="58.1" y="198.5" transform="rotate(-90 58.1 198.5)">1</text>
<text x="62.2" y="200">1.9nH</text>
<text x="69.6" y="198.5" transform="rotate(-90 69.6 198.5)">1</text>
<text x="71.2" y="200.5">C0458</text>
<text x="71.2" y="202">NM</text>
<text x="82.3" y="201">DP2012-R2462LMT/LF</text>
<text x="249.9" y="200.9">Title</text>
<text x="255" y="202.1">N12_MAIN_CN</text>
<text x="69.6" y="204.7" transform="rotate(-90 69.6 204.7)">2</text>
<text x="70.5" y="204.3">+/-0.03mm</text>
<text x="249.9" y="204.7">Size</text>
<text x="249.9" y="208.5">Date:</text>
<text x="251.2" y="206">A2</text>
<text x="255" y="204.7">Document Number</text>
<text x="255" y="206">COMMON_DIP_LPF_XSW</text>
<text x="256.5" y="208.5">Wednesday, April 10, 2024</text>
<text x="275.3" y="208.5">Sheet</text>
<text x="281.7" y="208.5">4</text>
<text x="285.5" y="208.5">of</text>
<text x="289.3" y="208.5">77</text>
<text x="291.8" y="204.7">Rev</text>
<text x="293.1" y="206">P0</text>
</g>
<g font-size="1.1" fill="#000080">
<text x="146" y="26.4">±0.1nH</text>
<text x="146" y="28">0201</text>
<text x="158.7" y="29">0201&lt;1uf</text>
<text x="170.7" y="26.4">0201</text>
<text x="170.7" y="28">50V</text>
<text x="170.7" y="29.7">±5%</text>
<text x="180.2" y="29">0201&lt;1uf</text>
<text x="186.3" y="26.4">0201</text>
<text x="186.3" y="28">50V</text>
<text x="186.3" y="29.7">±5%</text>
<text x="85.1" y="32.9">±3%</text>
<text x="85.1" y="31.6">0201</text>
<text x="92.7" y="30.2">±0.1nH</text>
<text x="92.7" y="31.8">0201</text>
<text x="102.9" y="32.2">0201&lt;1uf</text>
<text x="180.2" y="37.7">0201&lt;1uf</text>
<text x="88.9" y="46.7">±0.1nH</text>
<text x="80" y="48.1">0201&lt;1uf</text>
<text x="88.9" y="48.3">0201</text>
<text x="96.5" y="50">0201</text>
<text x="96.5" y="51.6">50V</text>
<text x="96.5" y="53.3">±0.05pF</text>
<text x="67.9" y="62.1">0201&lt;1uf</text>
<text x="77.5" y="60.7">±0.1nH</text>
<text x="77.5" y="62.3">0201</text>
<text x="87" y="62.1">0201&lt;1uf</text>
<text x="158.7" y="63.3">±3%</text>
<text x="158.7" y="64.6">0201</text>
<text x="166.4" y="60.7">±0.1nH</text>
<text x="166.4" y="62.3">0201</text>
<text x="109.2" y="77.3">0201&lt;1uf</text>
<text x="248.9" y="75.9">±0.1nH</text>
<text x="248.9" y="77.6">0201</text>
<text x="151.1" y="81.1">0201</text>
<text x="151.1" y="79.8">50V</text>
<text x="151.1" y="78.6">±5%</text>
<text x="203.2" y="83.5">±0.1nH</text>
<text x="259.1" y="79.8">0201&lt;1uf</text>
<text x="203.2" y="85.2">0201</text>
<text x="109.2" y="93.8">0201&lt;1uf</text>
<text x="257.8" y="93.7">±0.1nH</text>
<text x="257.8" y="95.3">01005</text>
<text x="250.2" y="100.8">±3%</text>
<text x="250.2" y="102.4">01005</text>
<text x="49.7" y="159.9">0201&lt;1uf</text>
<text x="61.6" y="157.2">±0.1nH</text>
<text x="61.6" y="158.8">0201</text>
<text x="71.1" y="159.9">0201&lt;1uf</text>
<text x="63.5" y="187.7">±0.1nH</text>
<text x="63.5" y="189.3">0201</text>
<text x="69.8" y="189.7">0201</text>
<text x="69.8" y="191.4">50V</text>
<text x="57.1" y="193.5">±0.1nH</text>
<text x="57.1" y="195.2">0201</text>
<text x="69.8" y="193">±0.05pF</text>
<text x="53.3" y="203">0201</text>
<text x="62.2" y="201.6">±0.1nH</text>
<text x="62.2" y="203.3">0201</text>
<text x="71.1" y="203">0201&lt;1uf</text>
<text x="52.1" y="205.6">±0.05pF</text>
<text x="53.3" y="204.3">50V</text>
</g>
<g font-size="1.1" fill="#00c">
<text x="122.6" y="48.8">GND</text>
<text x="122.6" y="53.9">GND</text>
<text x="122.6" y="51.4">RF4</text>
<text x="127.6" y="48.6" transform="rotate(-90 127.6 48.6)">RF6</text>
<text x="130.1" y="48.9" transform="rotate(-90 130.1 48.9)">GND</text>
<text x="132.6" y="48.6" transform="rotate(-90 132.6 48.6)">RF5</text>
<text x="135.3" y="53.9">GND</text>
<text x="135.3" y="48.8">GND</text>
<text x="135.6" y="51.4">RF3</text>
<text x="122.6" y="59">USID</text>
<text x="122.6" y="56.4">RF2</text>
<text x="135.6" y="56.4">RF1</text>
<text x="136.1" y="59">NC</text>
<text x="122.6" y="61.5">GND</text>
<text x="127.6" y="62.9" transform="rotate(-90 127.6 62.9)">SCLK</text>
<text x="130.1" y="62.9" transform="rotate(-90 130.1 62.9)">SDATA</text>
<text x="132.6" y="62.9" transform="rotate(-90 132.6 62.9)">VIO</text>
<text x="225.4" y="99.6">RFin1</text>
<text x="225.4" y="97.1">RFin2</text>
<text x="231.8" y="99.6">RFout1</text>
<text x="231.8" y="97.1">RFout2</text>
<text x="225.4" y="106">GND</text>
<text x="225.4" y="107.2">GND</text>
<text x="225.4" y="103.4">VDD</text>
<text x="232.6" y="103.4">CTRL</text>
<text x="233" y="107.2">GND</text>
<text x="233" y="106">GND</text>
<text x="84.5" y="156.8">Common</text>
<text x="84.5" y="159.3">Hi-Band</text>
<text x="84.5" y="161.8">Lo-Band</text>
<text x="89.5" y="158">GND</text>
<text x="89.5" y="159.3">GND</text>
<text x="89.5" y="160.6">GND</text>
<text x="81.9" y="196.1">HFP</text>
<text x="81.9" y="197.4">LFP</text>
<text x="87" y="196.1">GND</text>
<text x="87" y="197.4">GND</text>
<text x="88" y="194.9">CP</text>
<text x="87" y="198.7">GND</text>
</g>
<g font-size="1.1" fill="#f00">
<text x="151.1" y="70.7">VIO18_RFIC</text>
<text x="182.9" y="101.2">VIO18_RFIC</text>
</g>
<g font-size=".9">
<text x="30.7" y=".9">5</text>
<text x="89.5" y=".9">4</text>
<text x="148.4" y=".9">3</text>
<text x="207.3" y=".9">2</text>
<text x="266.2" y=".9">1</text>
<text x=".3" y="28">D</text>
<text x="296" y="28">D</text>
<text x=".3" y="79.8">C</text>
<text x="296" y="79.8">C</text>
<text x=".3" y="131.7">B</text>
<text x="296" y="131.7">B</text>
<text x=".3" y="183.5">A</text>
<text x="296" y="183.5">A</text>
<text x="30.7" y="209.6">5</text>
<text x="89.5" y="209.6">4</text>
<text x="148.4" y="209.6">3</text>
<text x="207.3" y="209.6">2</text>
<text x="266.2" y="209.6">1</text>
</g>
</svg>
